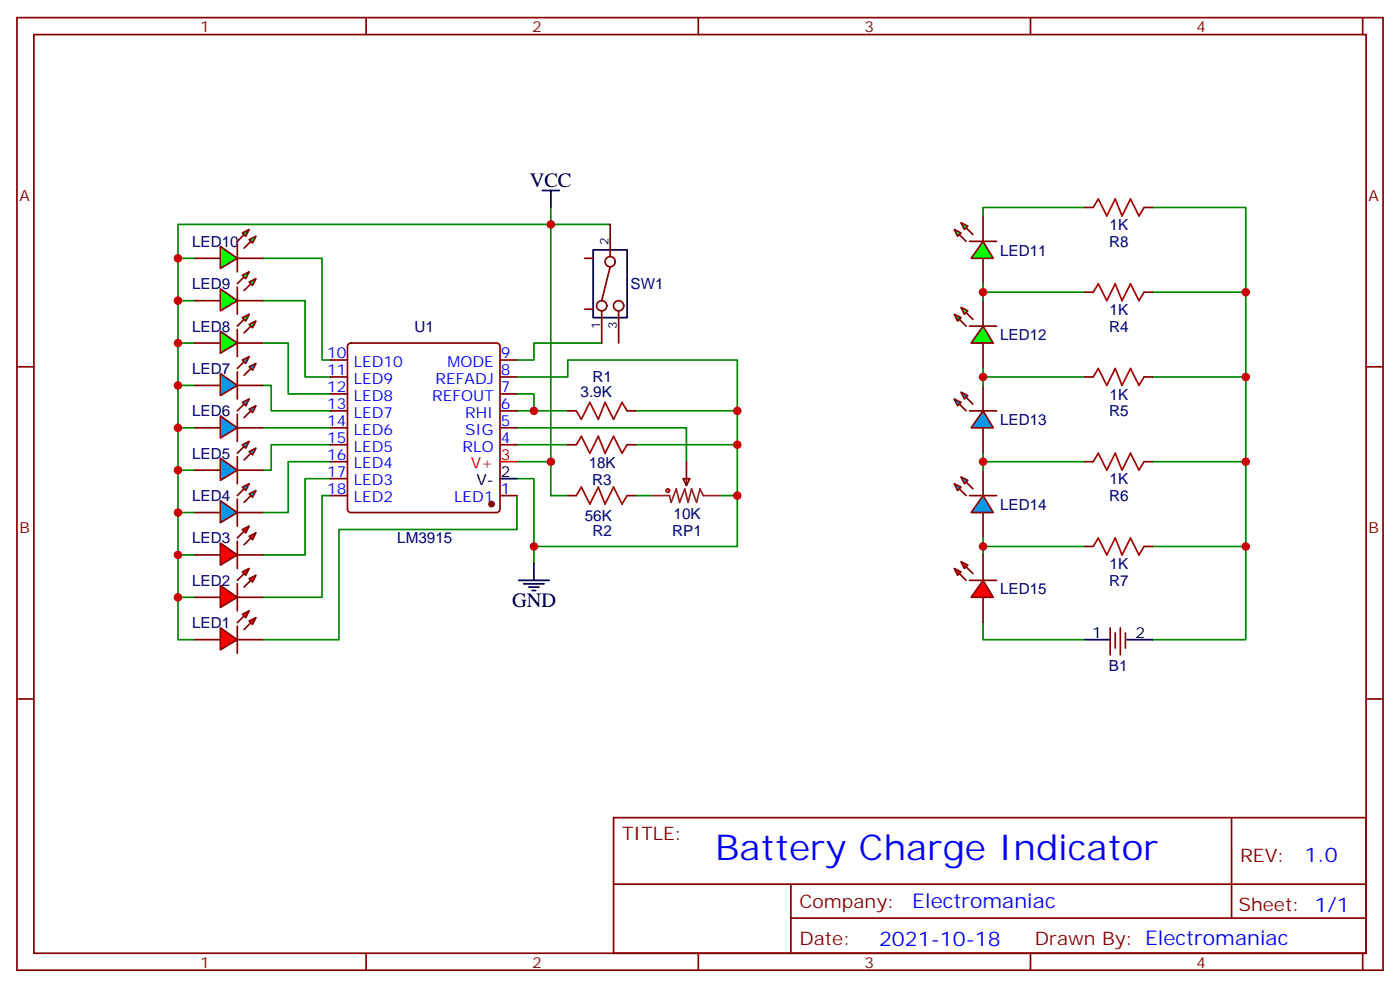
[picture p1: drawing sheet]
<svg xmlns="http://www.w3.org/2000/svg" width="291mm" height="206mm" viewBox="0 0 291 206" stroke-linecap="round" stroke-linejoin="round" font-family="sans-serif">
<g fill="none" stroke="#870000" stroke-width=".35">
<path d="M3.5 3.7h284.4v198.2h-284.4zM7.1 7.2h277.2v191.2h-277.2zM76.2 3.7v3.5M145.3 3.7v3.5M214.5 3.7v3.5M283.6 3.7v3.5M3.5 76.3h3.6M204.6 62.6v5.3M204.6 71.4v5.3M284.3 76.3h3.6M3.5 145.5h3.6M284.3 145.5h3.6"/>
<path d="M127.7 170.2h156.6v28.2h-156.6zM256.3 170.2v20.9M76.2 198.4v3.5M127.7 184h156.5M145.3 198.4v3.5M164.6 191.1h119.6M164.6 184v14.1M214.5 198.4v3.5M283.6 198.4v3.5"/>
</g>
<g fill="#0f0" stroke="#870000" stroke-width=".35">
<path d="M200 64l1.4 .7-.7 .7z"/>
<path d="M198.6 65.4l1.4 .7-.7 .7z"/>
</g>
<g fill="#870000" stroke="#870000" stroke-width=".35">
<path d="M201.1 65.1l1.4 1.4z"/>
<path d="M199.7 66.5l1.4 1.4z"/>
</g>
<path d="M201.8 67.9h5.6z" fill="#f00" stroke="#870000" stroke-width=".35"/>
<path d="M204.6 67.9l2.1 3.5h-4.6z" fill="#0f0" stroke="#870000" stroke-width=".35"/>
<path d="M204.6 97.9v5.3M204.6 106.7v5.3" fill="none" stroke="#870000" stroke-width=".35"/>
<g fill="#09f" stroke="#870000" stroke-width=".35">
<path d="M200 99.3l1.4 .7-.7 .7z"/>
<path d="M198.6 100.7l1.4 .7-.7 .7z"/>
</g>
<g fill="#870000" stroke="#870000" stroke-width=".35">
<path d="M201.1 100.3l1.4 1.4z"/>
<path d="M199.7 101.7l1.4 1.5z"/>
</g>
<path d="M201.8 103.2h5.6z" fill="#f00" stroke="#870000" stroke-width=".35"/>
<path d="M204.6 103.2l2.1 3.5h-4.6z" fill="#09f" stroke="#870000" stroke-width=".35"/>
<path d="M204.6 44.9v5.3M204.6 53.8v5.3" fill="none" stroke="#870000" stroke-width=".35"/>
<g fill="#0f0" stroke="#870000" stroke-width=".35">
<path d="M200 46.4l1.4 .7-.7 .7z"/>
<path d="M198.6 47.8l1.4 .7-.7 .7z"/>
</g>
<g fill="#870000" stroke="#870000" stroke-width=".35">
<path d="M201.1 47.4l1.4 1.4z"/>
<path d="M199.7 48.8l1.4 1.4z"/>
</g>
<path d="M201.8 50.2h5.6z" fill="#f00" stroke="#870000" stroke-width=".35"/>
<path d="M204.6 50.2l2.1 3.6h-4.6z" fill="#0f0" stroke="#870000" stroke-width=".35"/>
<path d="M204.6 80.2v5.3M204.6 89v5.3" fill="none" stroke="#870000" stroke-width=".35"/>
<g fill="#09f" stroke="#870000" stroke-width=".35">
<path d="M200 81.6l1.4 .7-.7 .7z"/>
<path d="M198.6 83l1.4 .7-.7 .8z"/>
</g>
<g fill="#870000" stroke="#870000" stroke-width=".35">
<path d="M201.1 82.7l1.4 1.4z"/>
<path d="M199.7 84.1l1.4 1.4z"/>
</g>
<path d="M201.8 85.5h5.6z" fill="#f00" stroke="#870000" stroke-width=".35"/>
<path d="M204.6 85.5l2.1 3.5h-4.6z" fill="#09f" stroke="#870000" stroke-width=".35"/>
<g fill="none" stroke="#008700" stroke-width=".35">
<path d="M204.6 59.1v3.5M225.8 43.2h-21.2v1.7M239.9 43.2h19.4v70.5h-19.4M204.6 60.8h21.2M204.6 78.5h21.2M204.6 76.7v3.5M239.9 60.8h19.4M239.9 78.5h19.4M204.6 96.1h21.2M204.6 94.3v3.6M239.9 96.1h19.4M204.6 113.7h21.2"/>
<path d="M204.6 112v3.5M259.3 113.7v19.4h-19.4M204.6 129.6v3.5h21.2"/>
</g>
<g fill="none" stroke="#870000" stroke-width=".35">
<path d="M225.8 43.2h1.7M238.1 43.2h1.8M225.8 78.5h1.7M225.8 60.8h1.7M238.1 78.5h1.8M238.1 60.8h1.8M225.8 96.1h1.7M238.1 96.1h1.8M225.8 113.7h1.7M238.1 113.7h1.8M231.1 130.7v5.6M232.1 131.7v3.2"/>
<path d="M233.2 130.7v5.6M234.2 131.7v3.2"/>
</g>
<path d="M225.8 133.1h5.3M234.6 133.1h5.3" fill="none" stroke="#000" stroke-width=".35"/>
<path d="M227.5 43.2l1.1-1.8 1.8 3.5 1.7-3.5 1.4 3.5 1.8-3.5 1.8 3.5 1-1.7M227.5 60.8l1.1-1.7 1.8 3.5 1.7-3.5 1.4 3.5 1.8-3.5 1.8 3.5 1-1.8M227.5 78.5l1.1-1.8 1.8 3.5 1.7-3.5 1.4 3.5 1.8-3.5 1.8 3.5 1-1.7M227.5 96.1l1.1-1.8 1.8 3.6 1.7-3.6 1.4 3.6 1.8-3.6 1.8 3.6 1-1.8M227.5 113.7l1.1-1.7 1.8 3.5 1.7-3.5 1.4 3.5 1.8-3.5 1.8 3.5 1-1.8" fill="none" stroke="#a10000" stroke-width=".35"/>
<g fill="#f00" stroke="#870000" stroke-width=".35">
<path d="M204.6 120.8l2.1 3.5h-4.6z"/>
<path d="M201.8 120.8h5.6z"/>
</g>
<g fill="#870000" stroke="#870000" stroke-width=".35">
<path d="M199.7 119.4l1.4 1.4z"/>
<path d="M201.1 118l1.4 1.4z"/>
</g>
<g fill="#f00" stroke="#870000" stroke-width=".35">
<path d="M198.6 118.3l1.4 .7-.7 .7z"/>
<path d="M200 116.9l1.4 .7-.7 .7z"/>
</g>
<path d="M40.6 80.2h5.3M49.4 80.2h5.3M204.6 115.5v5.3M204.6 124.3v5.3" fill="none" stroke="#870000" stroke-width=".35"/>
<g fill="none" stroke="#008700" stroke-width=".35">
<path d="M40.6 53.8h-3.6v79.3h3.6M54.7 53.8h12.3v21.1h1.8M127 46.7h-90v7.1M37 71.4h3.6M37 62.6h3.6M54.7 62.6h8.8v15.9h5.3M54.7 71.4h5.3v10.6h8.8M125.2 71.4h-14.1v3.5h-3.5M37 97.9h3.6M37 89h3.6M37 80.2h3.6M54.7 80.2h1.7v5.3h12.4"/>
<path d="M54.7 89h14.1M68.8 99.6h-5.3v15.9h-8.8M68.8 96.1h-8.8v10.6h-5.3M68.8 92.6h-12.4v5.3h-1.7M107.6 82h3.5v3.5M37 115.5h3.6M37 106.7h3.6M68.8 103.2h-1.8v21.1h-12.3M107.6 103.2v7h-37v22.9h-15.9M37 124.3h3.6"/>
</g>
<g fill="#09f" stroke="#870000" stroke-width=".35">
<path d="M51.9 76.3l1.4-.7-.7 1.4z"/>
<path d="M50.4 74.9l1.5-.7-.7 1.4z"/>
</g>
<g fill="#870000" stroke="#870000" stroke-width=".35">
<path d="M50.8 78.1l1.4-1.4z"/>
<path d="M49.4 76.7l1.4-1.4z"/>
</g>
<path d="M49.4 77.4v5.6z" fill="#f00" stroke="#870000" stroke-width=".35"/>
<path d="M45.9 77.8l3.5 2.4-3.5 2.1z" fill="#09f" stroke="#870000" stroke-width=".35"/>
<path d="M40.6 53.8h5.3M49.4 53.8h5.3" fill="none" stroke="#870000" stroke-width=".35"/>
<g fill="#0f0" stroke="#870000" stroke-width=".35">
<path d="M51.9 49.9l1.4-.7-.7 1.4z"/>
<path d="M50.4 48.5l1.5-.7-.7 1.4z"/>
</g>
<g fill="#870000" stroke="#870000" stroke-width=".35">
<path d="M52.2 50.2l-1.4 1.4z"/>
<path d="M49.4 50.2l1.4-1.4z"/>
</g>
<path d="M49.4 50.9v5.7z" fill="#f00" stroke="#870000" stroke-width=".35"/>
<path d="M45.9 51.3l3.5 2.5-3.5 2.1z" fill="#0f0" stroke="#870000" stroke-width=".35"/>
<path d="M40.6 62.6h5.3M49.4 62.6h5.3" fill="none" stroke="#870000" stroke-width=".35"/>
<g fill="#0f0" stroke="#870000" stroke-width=".35">
<path d="M51.9 58.7l1.4-.7-.7 1.4z"/>
<path d="M50.4 57.3l1.5-.7-.7 1.4z"/>
</g>
<g fill="#870000" stroke="#870000" stroke-width=".35">
<path d="M50.8 60.5l1.4-1.4z"/>
<path d="M50.8 57.6l-1.4 1.5z"/>
</g>
<path d="M49.4 59.8v5.6z" fill="#f00" stroke="#870000" stroke-width=".35"/>
<path d="M45.9 60.1l3.5 2.5-3.5 2.1z" fill="#0f0" stroke="#870000" stroke-width=".35"/>
<path d="M40.6 71.4h5.3M49.4 71.4h5.3" fill="none" stroke="#870000" stroke-width=".35"/>
<g fill="#0f0" stroke="#870000" stroke-width=".35">
<path d="M51.9 67.5l1.4-.7-.7 1.4z"/>
<path d="M50.4 66.1l1.5-.7-.7 1.4z"/>
</g>
<g fill="#870000" stroke="#870000" stroke-width=".35">
<path d="M52.2 67.9l-1.4 1.4z"/>
<path d="M49.4 67.9l1.4-1.4z"/>
</g>
<path d="M49.4 68.6v5.6z" fill="#f00" stroke="#870000" stroke-width=".35"/>
<path d="M45.9 68.9l3.5 2.5-3.5 2.1z" fill="#0f0" stroke="#870000" stroke-width=".35"/>
<path d="M40.6 89h5.3M49.4 89h5.3" fill="none" stroke="#870000" stroke-width=".35"/>
<g fill="#09f" stroke="#870000" stroke-width=".35">
<path d="M51.9 85.2l1.4-.7-.7 1.4z"/>
<path d="M50.4 83.7l1.5-.7-.7 1.5z"/>
</g>
<g fill="#870000" stroke="#870000" stroke-width=".35">
<path d="M50.8 86.9l1.4-1.4z"/>
<path d="M49.4 85.5l1.4-1.4z"/>
</g>
<path d="M49.4 86.2v5.7z" fill="#f00" stroke="#870000" stroke-width=".35"/>
<path d="M45.9 86.6l3.5 2.4-3.5 2.2z" fill="#09f" stroke="#870000" stroke-width=".35"/>
<path d="M40.6 97.9h5.3M49.4 97.9h5.3" fill="none" stroke="#870000" stroke-width=".35"/>
<g fill="#09f" stroke="#870000" stroke-width=".35">
<path d="M51.9 94l1.4-.7-.7 1.4z"/>
<path d="M50.4 92.6l1.5-.7-.7 1.4z"/>
</g>
<g fill="#870000" stroke="#870000" stroke-width=".35">
<path d="M50.8 95.7l1.4-1.4z"/>
<path d="M49.4 94.3l1.4-1.4z"/>
</g>
<path d="M49.4 95v5.7z" fill="#f00" stroke="#870000" stroke-width=".35"/>
<path d="M45.9 95.4l3.5 2.5-3.5 2.1z" fill="#09f" stroke="#870000" stroke-width=".35"/>
<path d="M40.6 106.7h5.3M49.4 106.7h5.3" fill="none" stroke="#870000" stroke-width=".35"/>
<g fill="#09f" stroke="#870000" stroke-width=".35">
<path d="M51.9 102.8l1.4-.7-.7 1.4z"/>
<path d="M50.4 101.4l1.5-.7-.7 1.4z"/>
</g>
<g fill="#870000" stroke="#870000" stroke-width=".35">
<path d="M50.8 104.6l1.4-1.4z"/>
<path d="M49.4 103.2l1.4-1.5z"/>
</g>
<path d="M49.4 103.9v5.6z" fill="#f00" stroke="#870000" stroke-width=".35"/>
<path d="M45.9 104.2l3.5 2.5-3.5 2.1z" fill="#09f" stroke="#870000" stroke-width=".35"/>
<g fill="#f00" stroke="#870000" stroke-width=".35">
<path d="M45.9 113l3.5 2.5-3.5 2.1z"/>
<path d="M49.4 112.7v5.6z"/>
</g>
<g fill="#870000" stroke="#870000" stroke-width=".35">
<path d="M49.4 112l1.4-1.4z"/>
<path d="M50.8 113.4l1.4-1.4z"/>
</g>
<g fill="#f00" stroke="#870000" stroke-width=".35">
<path d="M50.4 110.2l1.5-.7-.7 1.4z"/>
<path d="M51.9 111.6l1.4-.7-.7 1.4z"/>
</g>
<path d="M40.6 115.5h5.3M49.4 115.5h5.3" fill="none" stroke="#870000" stroke-width=".35"/>
<g fill="#f00" stroke="#870000" stroke-width=".35">
<path d="M45.9 121.8l3.5 2.5-3.5 2.1z"/>
<path d="M49.4 121.5v5.6z"/>
</g>
<g fill="#870000" stroke="#870000" stroke-width=".35">
<path d="M49.4 120.8l1.4-1.4z"/>
<path d="M50.8 122.2l1.4-1.4z"/>
</g>
<g fill="#f00" stroke="#870000" stroke-width=".35">
<path d="M50.4 119l1.5-.7-.7 1.4z"/>
<path d="M51.9 120.4l1.4-.7-.7 1.4z"/>
</g>
<g fill="none" stroke="#870000" stroke-width=".35">
<path d="M121.7 53.8h1.8M127 55.5l-1.8 7.1M127 46.7v6.7M121.7 64.3h1.8M125.2 64.7v6.7M128.8 64.7v6.7M40.6 124.3h5.3M49.4 124.3h5.3"/>
<circle cx="127" cy="54.5" r="1.06"/>
<circle cx="125.2" cy="63.6" r="1.06"/>
<circle cx="128.8" cy="63.6" r="1.06"/>
</g>
<path d="M123.5 52h7v14.1h-7z" fill="none" stroke="#000" stroke-width=".35"/>
<path d="M114.7 43.2v52.9M107.6 78.5h10.6v-3.6h35.3v10.6M107.6 99.6h3.5v17.7M153.5 92.6v21.1h-42.4M149.9 103.2h3.6" fill="none" stroke="#008700" stroke-width=".35"/>
<g fill="#f00" stroke="#870000" stroke-width=".35">
<path d="M45.9 130.7l3.5 2.4-3.5 2.2z"/>
<path d="M49.4 130.3v5.7z"/>
</g>
<g fill="#870000" stroke="#870000" stroke-width=".35">
<path d="M49.4 129.6l1.4-1.4z"/>
<path d="M52.2 129.6l-1.4 1.4z"/>
</g>
<g fill="#f00" stroke="#870000" stroke-width=".35">
<path d="M50.4 127.8l1.5-.7-.7 1.5z"/>
<path d="M51.9 129.3l1.4-.7-.7 1.4z"/>
</g>
<g fill="none" stroke="#870000" stroke-width=".35">
<path d="M68.8 78.5h3.5M68.8 74.9h3.5M72.6 71.6l.4-.2h30.4a.71 .71 0 0 1 .7 .7v33.9a.76 .76 0 0 1-.7 .7h-30.4a.76 .76 0 0 1-.7-.7v-33.9zM104.1 78.5h3.5M104.1 74.9h3.5M68.8 92.6h3.5M68.8 85.5h3.5M68.8 89h3.5M68.8 82h3.5M68.8 96.1h3.5M68.8 99.6h3.5M104.1 92.6h3.5"/>
<path d="M104.1 85.5h3.5M104.1 89h3.5M104.1 82h3.5M118.2 92.6h1.7M118.2 85.5h1.7M130.5 92.6h1.8M130.5 85.5h1.8M142.2 99.6h1.4l-.7 1.4zM142.9 96.1v4.9M68.8 103.2h3.5M104.1 103.2h3.5M118.2 103.2h1.7"/>
<path d="M130.5 103.2h1.8M40.6 133.1h5.3M49.4 133.1h5.3"/>
</g>
<path d="M107.6 89h35.3v7.1M107.6 96.1h7.1v7.1h3.5M107.6 92.6h10.6M107.6 85.5h10.6M132.3 85.5h21.2v7.1h-21.2M132.3 103.2h3.5" fill="none" stroke="#008700" stroke-width=".35"/>
<g fill="none" stroke="#a10000" stroke-width=".35">
<path d="M119.9 92.6l1.1-1.8 1.8 3.5 1.7-3.5 1.4 3.5 1.8-3.5 1.8 3.5 1-1.7M119.9 85.5l1.1 1.8 1.8-3.6 1.7 3.6 1.4-3.6 1.8 3.6 1.8-3.6 1 1.8M119.9 103.2l1.1-1.8 1.8 3.5 1.7-3.5 1.4 3.5 1.8-3.5 1.8 3.5 1-1.7"/>
<circle cx="139" cy="102.1" r=".35"/>
</g>
<path d="M135.8 103.2h3.5l.4 1.4 1.1-2.9 .7 2.9 1-2.9 .7 2.9 .7-2.9 1.1 2.9 .7-2.9 .7 1.5h3.5" fill="none" stroke="#8c2424" stroke-width=".35"/>
<path d="M112.9 39.7h3.5M114.7 39.7v3.5M104.1 99.6h3.5M111.1 117.3v3.5M107.9 120.8h6.4M109 121.5h4.2M110.1 122.2h2.1M110.8 122.9h.7" fill="none" stroke="#000" stroke-width=".35"/>
<circle cx="102.3" cy="104.9" r=".53" fill="#870000" stroke="#870000" stroke-width=".35"/>
<path d="M104.1 96.1h3.5" fill="none" stroke="#f00" stroke-width=".35"/>
<g fill="#c00">
<circle cx="259.3" cy="113.7" r=".88"/>
<circle cx="259.3" cy="60.8" r=".88"/>
<circle cx="259.3" cy="78.5" r=".88"/>
<circle cx="259.3" cy="96.1" r=".88"/>
<circle cx="204.6" cy="113.7" r=".88"/>
<circle cx="204.6" cy="96.1" r=".88"/>
<circle cx="204.6" cy="78.5" r=".88"/>
<circle cx="204.6" cy="60.8" r=".88"/>
<circle cx="111.1" cy="85.5" r=".88"/>
<circle cx="153.5" cy="85.5" r=".88"/>
<circle cx="37" cy="124.3" r=".88"/>
<circle cx="37" cy="115.5" r=".88"/>
<circle cx="37" cy="106.7" r=".88"/>
<circle cx="37" cy="97.9" r=".88"/>
<circle cx="37" cy="89" r=".88"/>
<circle cx="37" cy="80.2" r=".88"/>
<circle cx="37" cy="71.4" r=".88"/>
<circle cx="37" cy="62.6" r=".88"/>
<circle cx="37" cy="53.8" r=".88"/>
<circle cx="114.7" cy="46.7" r=".88"/>
<circle cx="153.5" cy="103.2" r=".88"/>
<circle cx="111.1" cy="113.7" r=".88"/>
<circle cx="153.5" cy="92.6" r=".88"/>
<circle cx="114.7" cy="96.1" r=".88"/>
</g>
<text font-size="7.4" fill="#00f" x="148.9" y="179">Battery Charge Indicator</text>
<g font-size="4.2">
<text x="110.3" y="38.9">VCC</text>
<text x="106.6" y="126.4">GND</text>
</g>
<g font-size="4.2" fill="#00f">
<text x="271.5" y="179.4">1.0</text>
<text x="189.9" y="189">Electromaniac</text>
<text x="183" y="196.8">2021-10-18</text>
</g>
<g font-size="3.9" fill="#800">
<text x="129.5" y="174.8">TITLE:</text>
<text x="258.1" y="179.4">REV:</text>
<text x="166.4" y="189">Company:</text>
<text x="257.7" y="189.6">Sheet: 1/1</text>
<text x="166.4" y="196.6">Date:</text>
<text x="215.4" y="196.7">Drawn By: Electromaniac</text>
</g>
<g font-size="3.2" fill="#800">
<text x="41.6" y="6.7">1</text>
<text x="110.8" y="6.7">2</text>
<text x="179.9" y="6.7">3</text>
<text x="249.1" y="6.7">4</text>
<text x="4.1" y="41.8">A</text>
<text x="284.9" y="41.8">A</text>
<text x="4.1" y="110.9">B</text>
<text x="284.9" y="110.9">B</text>
<text x="41.6" y="201.4">1</text>
<text x="110.8" y="201.4">2</text>
<text x="179.9" y="201.4">3</text>
<text x="249.1" y="201.4">4</text>
</g>
<g font-size="3.2" fill="#000080">
<text x="230.9" y="47.9">1K</text>
<text x="40" y="51.4">LED10</text>
<text x="208.1" y="53.2">LED11</text>
<text x="230.9" y="51.4">R8</text>
<text x="40" y="60.2">LED9</text>
<text x="131.2" y="60.2">SW1</text>
<text x="230.9" y="65.5">1K</text>
<text x="40" y="69">LED8</text>
<text x="86.2" y="69">U1</text>
<text x="208.1" y="70.8">LED12</text>
<text x="230.9" y="69">R4</text>
<text x="40" y="77.8">LED7</text>
<text x="120.8" y="82.7">3.9K</text>
<text x="123.3" y="79.5">R1</text>
<text x="230.9" y="83.1">1K</text>
<text x="40" y="86.6">LED6</text>
<text x="208.1" y="88.5">LED13</text>
<text x="230.9" y="86.7">R5</text>
<text x="40" y="95.5">LED5</text>
<text x="122.5" y="97.4">18K</text>
<text x="123.3" y="100.9">R3</text>
<text x="230.9" y="100.8">1K</text>
<text x="40" y="104.3">LED4</text>
<text x="208.1" y="106.1">LED14</text>
<text x="230.9" y="104.3">R6</text>
<text x="40" y="113.1">LED3</text>
<text x="82.7" y="113.1">LM3915</text>
<text x="121.7" y="108.4">56K</text>
<text x="123.3" y="111.7">R2</text>
<text x="139.9" y="111.5">RP1</text>
<text x="140.2" y="108">10K</text>
<text x="230.9" y="118.4">1K</text>
<text x="40" y="121.9">LED2</text>
<text x="208.1" y="123.7">LED15</text>
<text x="230.9" y="122">R7</text>
<text x="40" y="130.7">LED1</text>
<text x="230.8" y="139.7">B1</text>
</g>
<g font-size="3.2" fill="#00f">
<text x="68.1" y="74.6">10</text>
<text x="73.6" y="76.3">LED10</text>
<text x="93.1" y="76.3">MODE</text>
<text x="104.2" y="74.6">9</text>
<text x="68.1" y="78.1">11</text>
<text x="68.1" y="81.6">12</text>
<text x="73.6" y="79.9">LED9</text>
<text x="73.6" y="83.4">LED8</text>
<text x="90" y="83.4">REFOUT</text>
<text x="90.7" y="79.9">REFADJ</text>
<text x="104.2" y="81.6">7</text>
<text x="104.2" y="78.1">8</text>
<text x="68.1" y="85.2">13</text>
<text x="68.1" y="88.7">14</text>
<text x="73.6" y="86.9">LED7</text>
<text x="96.8" y="86.9">RHI</text>
<text x="104.2" y="88.7">5</text>
<text x="104.2" y="85.2">6</text>
<text x="68.1" y="92.2">15</text>
<text x="68.1" y="95.7">16</text>
<text x="73.6" y="90.5">LED6</text>
<text x="73.6" y="94">LED5</text>
<text x="96.3" y="94">RLO</text>
<text x="96.8" y="90.5">SIG</text>
<text x="104.2" y="92.2">4</text>
<text x="68.1" y="99.3">17</text>
<text x="73.6" y="97.5">LED4</text>
<text x="73.6" y="101">LED3</text>
<text x="68.1" y="102.8">18</text>
<text x="73.6" y="104.6">LED2</text>
<text x="94.5" y="104.6">LED1</text>
<text x="104.2" y="102.8">1</text>
</g>
<g font-size="3.2" fill="#f00">
<text x="104.2" y="95.7">3</text>
<text x="98" y="97.5">V+</text>
</g>
<g font-size="3.2">
<text x="99.2" y="101">V-</text>
<text x="104.2" y="99.3">2</text>
<text x="227.3" y="132.8">1</text>
<text x="236.4" y="132.8">2</text>
</g>
<g font-size="2.5">
<text x="126.6" y="50.9" transform="rotate(-90 126.6 50.9)">2</text>
<text x="124.9" y="68.4" transform="rotate(-90 124.9 68.4)">1</text>
<text x="128.4" y="68.4" transform="rotate(-90 128.4 68.4)">3</text>
</g>
</svg>
